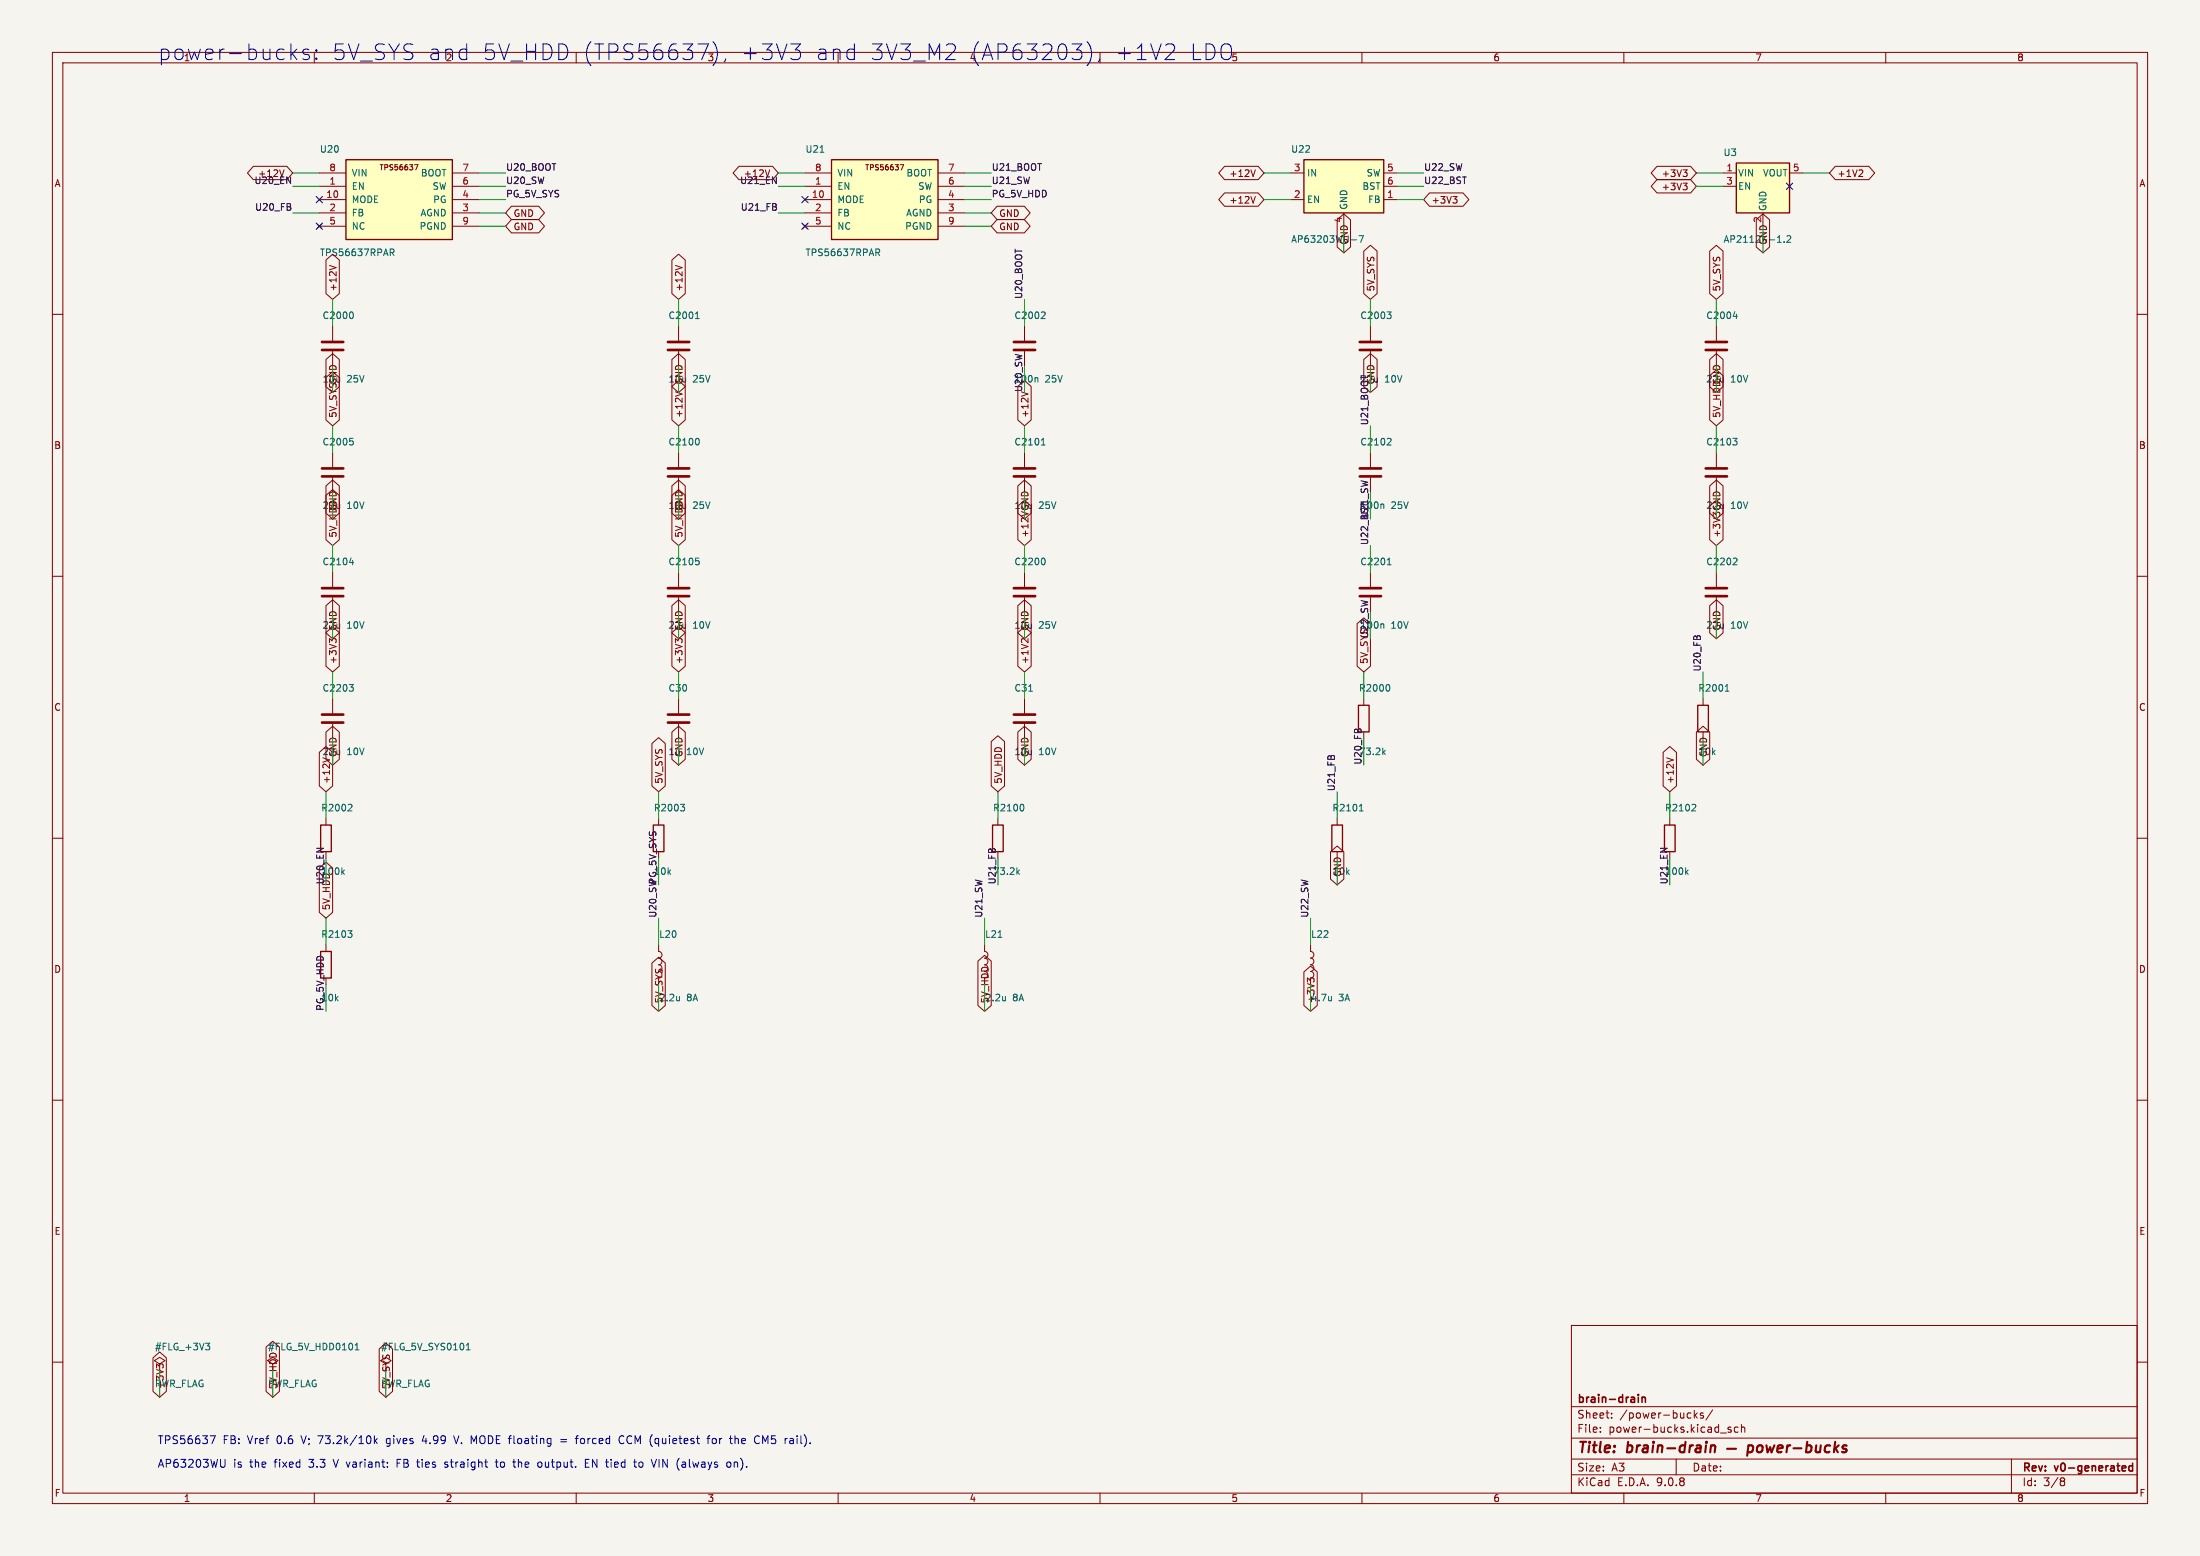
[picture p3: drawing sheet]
<svg xmlns="http://www.w3.org/2000/svg" width="420mm" height="297mm" viewBox="0 0 420 297" stroke-linecap="round" stroke-linejoin="round" font-family="sans-serif">
<path d="M0 0h420v297h-420z" fill="#f5f4ef" stroke="#f5f4ef" stroke-width=".19"/>
<g fill="none" stroke="#840000" stroke-width=".19">
<path d="M10 10h400v277h-400zM12 12h396v273h-396zM60 10v2M210 10v2M260 10v2M310 10v2M360 10v2M10 60h2M261.6 62.2v2.8M261.6 67.1v2.8M327.7 62.2v2.8M327.7 67.1v2.8"/>
<path d="M408 60h2M195.6 86.4v2.8M195.6 91.2v2.8M261.6 86.4v2.8M261.6 91.2v2.8M10 110h2M408 110h2M10 160h2M408 160h2M10 210h2M408 210h2M300 253h108v32h-108z"/>
<path d="M10 260h2M300 278.5h108M300 274.5h108M300 268.5h108M305.5 273.2v.2M305.5 272.5v.1M307.7 270.5v.2M307.7 269.8v.1M320 278.5v3M323.4 269.2v1.5M323.6 270.1l.4 .6M324 269.7l-.6 .6"/>
<path d="M325.2 269.8l-.4-.1-.2 .2 .1 .2 .5 .2v.3h-.6M326.9 269.1l-1.2 1.9M328.4 273.5h1.2M330.4 272.5l-.3-.1-.2 .2v.2l.5 .2v.3h-.5M331.8 272.5l-.4-.1-.3 .3 .1 .6h.6M332.4 272.5l.3-.1 .3 .1 .1 .9M332.4 271.9v1.5M384 278.5v6.5M408 260h2M60 285v2M110 285v2M160 285v2"/>
<path d="M210 285v2M260 285v2M300 281.5h108M310 285v2M360 285v2M393.6 282.7h.3M393.9 282.7l.2 .2 .1 .4-.2 .2-.4 .1M394.2 282.4l-.3 .3"/>
</g>
<path d="M312.8 266.2v.1M312.8 266.7v1M313.5 266.7v1M313.5 266.8l.2-.1 .3 .1 .1 .9M407.1 279.3v1.5M407.1 279.9l-.4-.1-.3 .3 .1 .6h.6" fill="none" stroke="#840000" stroke-width=".3"/>
<g fill="none" stroke="#840000" stroke-width=".4">
<path d="M326.6 276.1a.49 .49 0 0 1 .9 .1l-.2 1M326.6 275.9l-.1 1.3M329.7 276.5h1.7M333.8 276h.7l.2 .3-.1 .5a.66 .66 0 0 1-1 .3M333.8 275.9l-.3 2M335.6 276.1a.52 .52 0 0 1 .5-.2 .52 .52 0 0 1 .4 .4l-.1 .5a.55 .55 0 0 1-.5 .4 .55 .55 0 0 1-.5-.4zM337.2 275.9l.2 1.3 .5-.9 .3 .9 .5-1.3M339.3 276.5l1-.2v-.3h-.8l-.2 .9 .2 .3 .6-.1M341.2 275.9l-.2 1.3M341.8 275.9l-.4 .1-.2 .3M342.4 276.4h1.5M344.9 276h.8l.1 .3v.5a.66 .66 0 0 1-1 .3"/>
<path d="M345 275.2l-.2 2M346.7 275.9v1.2a.57 .57 0 0 0 .8-.1M347.6 275.9l-.2 1.3M349.4 276a.66 .66 0 0 0-1 .3l-.1 .5 .2 .3h.8M350.3 275.2l-.2 2M350.4 276.4l.5 .8M351 275.9l-.8 .7M352.5 276a.49 .49 0 0 0-.8 .3l.1 .1 .7 .2v.3l-.3 .3-.6-.1"/>
</g>
<path d="M259.6 65.3h4.1M259.6 66.8h4.1M325.6 65.3h4.1M325.6 66.8h4.1M193.5 89.4h4.1M193.5 90.9h4.1M259.6 89.4h4.1M259.6 90.9h4.1" fill="none" stroke="#840000" stroke-width=".51"/>
<path d="M264.8 59.5h.8l-.5 .5M331.5 60v.8M265.3 60l.3 .3v.3l-.3 .2M330.9 60.4h.8M198.8 84.9h.7M198.9 84l.3-.3v1.2M264 96.2l.2 .2v.7M265.3 83.7l.3 .2-.1 .3-.7 .7h.8" fill="none" stroke="#006464" stroke-width=".19"/>
<path d="M331.5 31.1h10.1v9.5h-10.1z" fill="#ffffc2"/>
<path d="M331.5 31.1h10.1v9.5h-10.1z" fill="none" stroke="#840000" stroke-width=".25"/>
<path d="M328.9 33h2.6M328.9 35.6h2.6M341.6 33h2.6M336.5 40.6v2.6" fill="none" stroke="#840000" stroke-width=".19"/>
<path d="M339.3 46.3h.7M340.6 46.1v.2M341.1 45.1l.5-.1 .3 .4-.8 .9h.8" fill="none" stroke="#006464" stroke-width=".19"/>
<path d="M248.9 30.5h15.3v10.1h-15.3z" fill="#ffffc2"/>
<path d="M248.9 30.5h15.3v10.1h-15.3zM259.3 134.6h2.1v5.1h-2.1zM324.1 134.6h2v5.1h-2zM61.2 157.5h2v5.1h-2zM124.7 157.5h2v5.1h-2zM189.5 157.5h2v5.1h-2zM254.3 157.5h2v5.1h-2zM317.8 157.5h2v5.1h-2zM61.2 181.6h2v5.1h-2z" fill="none" stroke="#840000" stroke-width=".25"/>
<g fill="none" stroke="#840000" stroke-width=".19">
<path d="M246.4 33h2.5M246.4 38.1h2.5M264.2 33h2.5M264.2 38.1h2.5M264.2 35.6h2.5M256.5 40.6v2.6M63.5 62.2v2.8M63.5 67.1v2.8M195.6 62.2v2.8M195.6 67.1v2.8M63.5 86.4v2.8M63.5 91.2v2.8"/>
<path d="M129.5 86.4v2.8M129.5 91.2v2.8M327.7 86.4v2.8M327.7 91.2v2.8M63.5 109.2v2.8M63.5 114v2.8M129.5 109.2v2.8M129.5 114v2.8M327.7 109.2v2.8M327.7 114v2.8M63.5 133.4v2.7M63.5 138.2v2.8"/>
<path d="M129.5 133.4v2.7M129.5 138.2v2.8M195.6 133.4v2.7M195.6 138.2v2.8M260.3 133.4v1.2M325.1 133.4v1.2M325.1 139.7v1.3M62.2 156.2v1.3M125.7 156.2v1.3M190.5 156.2v1.3M255.3 156.2v1.3M318.8 156.2v1.3"/>
<path d="M255.3 162.6v1.2M62.2 180.3v1.3M250.2 180.3v1.3a.63 .63 0 0 1 .6 .6 .63 .63 0 0 1-.6 .7 .64 .64 0 0 1 .6 .6 .64 .64 0 0 1-.6 .6 .64 .64 0 0 1 .6 .7 .64 .64 0 0 1-.6 .6 .64 .64 0 0 1 .6 .6 .64 .64 0 0 1-.6 .7M250.2 186.7v1.3M30.5 260.3l1-.6-1-.6-1 .6 1 .6v1.3M52.1 260.3l1-.6-1-.6-1 .6 1 .6v1.3M73.7 260.3l1-.6-1-.6-1.1 .6 1.1 .6v1.3"/>
</g>
<g fill="none" stroke="#006464" stroke-width=".19">
<path d="M67.1 59.5a.79 .79 0 0 1 0 1.3M199.3 59.5l.2 .3v.3l-.8 .7h.8M258 45.8h.9M259.4 45h.9l-.6 1.3M198 72.1l.1 .2v.6M66.8 83.7h.6M67.2 84.2l.2 .2v.3l-.2 .2M133.2 83.7a.79 .79 0 0 1 0 1.2M330.8 83.7h.8l-.4 .5M331.4 84.2l.2 .2v.3l-.2 .2M66.7 107.4h.8M67.3 107v.8"/>
<path d="M132.8 106.5h.6M133.2 107l.3 .3v.3l-.3 .2M331.4 106.5l.2 .3-.1 .3-.7 .7h.8M66.7 130.7h.7l-.4 .4M67.2 131.1l.2 .3v.3l-.2 .2M196.4 131.9h.7M265 130.7a.79 .79 0 0 1 0 1.2M329.4 131.9h.7M329.5 131l.2-.3v1.2M66.9 153.5l.3 .3-.1 .3-.7 .7h.8M129.9 153.5h.8l-.4 .5M130.4 154l.3 .2v.3l-.3 .3"/>
<path d="M195.2 153.5a.79 .79 0 0 1 0 1.3M259.5 154.8h.7M259.6 153.8l.3-.3v1.3M264.1 143.6l.4 .4M264.5 143.2l-.5 .5M323.5 153.5l.2 .3v.3l-.8 .7h.8M65.4 166.4l.3 .5M65.7 166.1l-.4 .4M66.4 177.6h.8l-.4 .5M66.9 178.1l.3 .3v.3l-.3 .2M194.3 166.4l.3 .5M194.6 166.1l-.5 .4"/>
<path d="M321.9 166.4l.4 .5M322.3 166.1l-.5 .4M254.2 190.2v.8M254.2 190.9l-.1 .1M39.3 256.4h.7l-.4 .5 .4 .1v.4l-.2 .3h-.4M67.8 257.7h.7M67.8 256.8l.4-.4v1.3M89 257.7h.7M89 256.8l.4-.4v1.3"/>
</g>
<g fill="none" stroke="#840000" stroke-width=".51">
<path d="M61.5 65.3h4M61.5 66.8h4M193.5 65.3h4.1M193.5 66.8h4.1M61.5 89.4h4M61.5 90.9h4M127.5 89.4h4.1M127.5 90.9h4.1M325.6 89.4h4.1M325.6 90.9h4.1M61.5 112.3h4M61.5 113.8h4"/>
<path d="M127.5 112.3h4.1M127.5 113.8h4.1M325.6 112.3h4.1M325.6 113.8h4.1M61.5 136.4h4M61.5 137.9h4M127.5 136.4h4.1M127.5 137.9h4.1M193.5 136.4h4.1M193.5 137.9h4.1"/>
</g>
<path d="M66 30.5h20.4v15.2h-20.4z" fill="#ffffc2"/>
<path d="M66 30.5h20.4v15.2h-20.4z" fill="none" stroke="#840000" stroke-width=".25"/>
<g fill="none" stroke="#840000" stroke-width=".19">
<path d="M61 33h5M61 35.6h5M61 38.1h5M79.1 31.4h.7l-.4 1M86.4 33h5M86.4 35.6h5M86.4 38.1h5M60.6 42.8l.7 .8M61 40.6h5M61 43.2h5M61.3 42.8l-.7 .8M86.4 40.6h5"/>
<path d="M86.4 43.2h5M129.5 62.2v2.8M129.5 67.1v2.8M195.6 109.2v2.8M195.6 114v2.8M188 180.3v1.3a.64 .64 0 0 1 .6 .6 .64 .64 0 0 1-.6 .7 .64 .64 0 0 1 .6 .6 .64 .64 0 0 1-.6 .7"/>
</g>
<path d="M74.5 47.5h.5l.2 .3-.1 .3-.6 .1M74.8 48.2l.4 .6M132.9 59.8l.2-.3v1.3M132.8 60.8h.7M199.2 106.5a.79 .79 0 0 1 0 1.3M190.6 178.9h.7M191.9 190.2v.8M191.9 190.9v.1" fill="none" stroke="#006464" stroke-width=".19"/>
<path d="M127.5 65.3h4.1M127.5 66.8h4.1M193.5 112.3h4.1M193.5 113.8h4.1" fill="none" stroke="#840000" stroke-width=".51"/>
<path d="M158.7 30.5h20.4v15.2h-20.4z" fill="#ffffc2"/>
<path d="M158.7 30.5h20.4v15.2h-20.4z" fill="none" stroke="#840000" stroke-width=".25"/>
<g fill="none" stroke="#840000" stroke-width=".19">
<path d="M48.4 31.7h6.4l1.1 1.3-1.1 1.3h-6.4l-1.2-1.3zM54.2 32.4l-.4 1.3M97.6 39.4h5.2l1.1 1.2-1.1 1.3h-5.2l-1.1-1.3zM141.1 31.7h6.4l1.1 1.3-1.1 1.3h-6.4l-1.1-1.3zM146.9 32.4l-.4 1.3M153.7 33h5M153.7 35.6h5M153.7 38.1h5M171.8 31.4h.7l-.4 1M179.1 33h5M179.1 35.6h5M179.1 38.1h5"/>
<path d="M190.3 39.4h5.2l1.2 1.2-1.2 1.3h-5.2l-1.1-1.3zM233.8 31.7h6.4l1.1 1.3-1.1 1.3h-6.4l-1.1-1.3zM233.8 36.8h6.4l1.1 1.3-1.1 1.3h-6.4l-1.1-1.3zM239.6 32.4l-.4 1.3M239.6 37.5l-.4 1.3M272.9 36.8h6.4l1.1 1.3-1.1 1.3h-6.4l-1.1-1.3zM277.4 37.5h.7l-.4 .5M277.9 38l.2 .2v.3l-.2 .3M316.3 34.3h6.4l1.1 1.3-1.1 1.2h-6.4l-1.1-1.2zM316.3 31.7h6.4l1.1 1.3-1.1 1.3h-6.4l-1.1-1.3zM321.3 35h.8l-.4 .4M321.3 32.4h.8l-.4 .5"/>
<path d="M321.8 35.4l.3 .3v.3l-.3 .2M321.8 32.9l.3 .2v.3l-.3 .3M350.4 31.7h6.4l1.1 1.3-1.1 1.3h-6.4l-1.2-1.3zM355.4 32.4l.2 .3v.3l-.8 .7h.8M62.2 49.6l1.3-1.1 1.3 1.1v6.4l-1.3 1.2-1.3-1.2zM62.9 50.7l1.3 .4M97.6 41.9h5.2l1.1 1.3-1.1 1.3h-5.2l-1.1-1.3zM128.3 49.6l1.2-1.1 1.3 1.1v6.4l-1.3 1.2-1.2-1.2zM128.9 50.7l1.3 .4M153.3 42.8l.8 .8M153.7 40.6h5M153.7 43.2h5"/>
<path d="M154.1 42.8l-.8 .8M179.1 40.6h5M179.1 43.2h5M190.3 41.9h5.2l1.2 1.3-1.2 1.3h-5.2l-1.1-1.3zM255.3 41.9l1.2-1.1 1.3 1.1v5.2l-1.3 1.2-1.2-1.2zM260.3 47.9l1.3-1.1 1.3 1.1v8.1l-1.3 1.2-1.3-1.2zM326.4 47.9l1.3-1.1 1.2 1.1v8.1l-1.2 1.2-1.3-1.2zM335.3 41.9l1.2-1.1 1.3 1.1v5.2l-1.3 1.2-1.2-1.2zM62.2 72.1l1.3-1.1 1.3 1.1v8.1l-1.3 1.1-1.3-1.1zM62.2 68.6l1.3-1.1 1.3 1.1v5.2l-1.3 1.1-1.3-1.1zM128.3 73.8l1.2-1.2 1.3 1.2v6.4l-1.3 1.1-1.2-1.1zM128.3 68.6l1.2-1.1 1.3 1.1v5.2l-1.3 1.1-1.2-1.1z"/>
<path d="M128.9 74.8l1.3 .4M194.3 73.8l1.3-1.2 1.3 1.2v6.4l-1.3 1.1-1.3-1.1zM195 74.8l1.3 .4M260.3 68.6l1.3-1.1 1.3 1.1v5.2l-1.3 1.1-1.3-1.1zM326.4 71.7l1.3-1.1 1.2 1.1v8.5l-1.2 1.1-1.3-1.1zM326.4 68.6l1.3-1.1 1.2 1.1v5.2l-1.2 1.1-1.3-1.1zM62.2 94.6l1.3-1.2 1.3 1.2v8.4l-1.3 1.1-1.3-1.1zM62.2 92.7l1.3-1.1 1.3 1.1v5.2l-1.3 1.2-1.3-1.2zM128.3 94.6l1.2-1.2 1.3 1.2v8.4l-1.3 1.1-1.2-1.1zM128.3 92.7l1.2-1.1 1.3 1.1v5.2l-1.3 1.2-1.2-1.2zM194.3 92.7l1.3-1.1 1.3 1.1v5.2l-1.3 1.2-1.3-1.2zM194.3 96.6l1.3-1.1 1.3 1.1v6.4l-1.3 1.1-1.3-1.1z"/>
<path d="M326.4 92.7l1.3-1.1 1.2 1.1v5.2l-1.2 1.2-1.3-1.2zM326.4 96.6l1.3-1.1 1.2 1.1v6.4l-1.2 1.1-1.3-1.1zM62.2 115.6l1.3-1.1 1.3 1.1v5.2l-1.3 1.1-1.3-1.1zM128.3 115.6l1.2-1.1 1.3 1.1v5.2l-1.3 1.1-1.2-1.1zM194.3 115.6l1.3-1.1 1.3 1.1v5.2l-1.3 1.1-1.3-1.1zM259.1 119.1l1.2-1.2 1.3 1.2v8.1l-1.3 1.1-1.2-1.1zM261.6 109.2v2.8M261.6 114v2.8M326.4 115.6l1.3-1.1 1.2 1.1v5.2l-1.2 1.1-1.3-1.1zM62.2 120.7l1.3-1.1 1.3 1.1v6.5l-1.3 1.1-1.3-1.1zM62.2 139.7l1.3-1.1 1.3 1.1v5.2l-1.3 1.2-1.3-1.2zM63.4 122.3l-.5-.4v.8"/>
<path d="M63.5 122l-.1 .1M63.5 122l.4-.1 .3 .2M128.3 120.7l1.2-1.1 1.3 1.1v6.5l-1.3 1.1-1.2-1.1zM128.3 139.7l1.2-1.1 1.3 1.1v5.2l-1.3 1.2-1.2-1.2zM129.4 122.3l-.5-.4v.8M129.5 122l.5-.1 .2 .2M129.5 122l-.1 .1M194.3 139.7l1.3-1.1 1.3 1.1v5.2l-1.3 1.2-1.3-1.2zM194.3 120.7l1.3-1.1 1.3 1.1v6.5l-1.3 1.1-1.3-1.1zM196.3 121.9v.8l-.8-.7-.3-.1-.2 .2M323.8 139.7l1.3-1.1 1.3 1.1v5.2l-1.3 1.2-1.3-1.2zM61 143.6l1.2-1.1 1.3 1.1v6.4l-1.3 1.1-1.2-1.1z"/>
<path d="M61.6 144.6l1.3 .5M124.5 141.9l1.2-1.1 1.3 1.1v8.1l-1.3 1.1-1.2-1.1zM189.2 141.5l1.3-1.1 1.3 1.1v8.5l-1.3 1.1-1.3-1.1zM317.5 143.6l1.3-1.1 1.2 1.1v6.4l-1.2 1.1-1.3-1.1zM318.2 144.6l1.2 .5M61 165.7l1.2-1.1 1.3 1.1v8.4l-1.3 1.2-1.2-1.2zM254 162.6l1.3-1.1 1.2 1.1v5.2l-1.2 1.1-1.3-1.1zM124.5 183.8l1.2-1.1 1.3 1.1v8.1l-1.3 1.1-1.2-1.1zM125.7 180.3v1.3a.64 .64 0 0 1 .7 .6 .64 .64 0 0 1-.7 .7 .64 .64 0 0 1 .7 .6 .64 .64 0 0 1-.7 .7M125.7 184.2a.64 .64 0 0 1 .7 .6 .64 .64 0 0 1-.7 .6M186.7 183.5l1.3-1.2 1.2 1.2v8.4l-1.2 1.1-1.3-1.1zM248.9 185.5l1.3-1.1 1.3 1.1v6.4l-1.3 1.1-1.3-1.1z"/>
<path d="M250.1 187.1l-.5-.4v.8M250.1 186.9l.2-.2h.3l.3 .2M29.2 259.2l1.3-1.1 1.3 1.1v6.4l-1.3 1.1-1.3-1.1zM50.8 257.1l1.3-1.1 1.2 1.1v8.5l-1.2 1.1-1.3-1.1zM72.4 257.5l1.3-1.1 1.2 1.1v8.1l-1.2 1.1-1.3-1.1zM30.4 260.8l-.5-.5v.8M30.4 260.6l.2-.3h.3l.3 .3"/>
</g>
<path d="M156.6 29.1h.7M167.2 47.5h.5l.2 .3-.1 .3-.6 .1M167.5 48.2l.4 .6M264 119.1l.2 .2v.6M264.8 107.8h.8M265 106.8l.2-.3v1.3M129.7 190.2v.8M129.7 190.9v.1" fill="none" stroke="#006464" stroke-width=".19"/>
<path d="M259.6 112.3h4.1M259.6 113.8h4.1" fill="none" stroke="#840000" stroke-width=".51"/>
<g fill="none" stroke="#009600" stroke-width=".19">
<path d="M55.9 35.6h5.1M55.9 33h5.1M91.4 35.6h5.1M91.4 38.1h5.1M91.4 33h5.1M148.6 35.6h5.1M148.6 33h5.1M184.1 35.6h5.1M184.1 38.1h5.1M184.1 33h5.1M241.3 38.1h5.1M241.3 33h5.1"/>
<path d="M266.7 35.6h5.1M266.7 38.1h5.1M266.7 33h5.1M323.8 35.6h5.1M323.8 33h5.1M344.2 33h5M55.9 40.6h5.1M63.5 57.2v5M91.4 40.6h5.1M91.4 43.2h5.1M129.5 57.2v5M148.6 40.6h5.1"/>
<path d="M184.1 40.6h5.1M184.1 43.2h5.1M195.6 57.2v5M256.5 43.2v5.1M261.6 57.2v5M327.7 57.2v5M336.5 43.2v5.1M63.5 69.9v5M129.5 69.9v5M195.6 69.9v5M261.6 69.9v5M327.7 69.9v5"/>
<path d="M63.5 81.3v5.1M63.5 94v5.1M129.5 81.3v5.1M129.5 94v5.1M195.6 81.3v5.1M195.6 94v5.1M261.6 81.3v5.1M261.6 94v5.1M327.7 81.3v5.1M327.7 94v5.1M63.5 104.1v5.1M63.5 116.8v5.1"/>
<path d="M129.5 104.1v5.1M129.5 116.8v5.1M195.6 104.1v5.1M195.6 116.8v5.1M261.6 104.1v5.1M261.6 116.8v5.1M327.7 104.1v5.1M327.7 116.8v5.1M63.5 128.3v5.1M129.5 128.3v5.1M195.6 128.3v5.1M260.3 128.3v5.1"/>
<path d="M325.1 128.3v5.1M62.2 151.1v5.1M63.5 141v5.1M125.7 151.1v5.1M129.5 141v5.1M190.5 151.1v5.1M195.6 141v5.1M255.3 151.1v5.1M260.3 141v5.1M318.8 151.1v5.1M325.1 141v5.1M62.2 163.8v5.1"/>
<path d="M62.2 175.3v5M125.7 163.8v5.1M125.7 175.3v5M188 175.3v5M190.5 163.8v5.1M250.2 175.3v5M255.3 163.8v5.1M318.8 163.8v5.1M62.2 188v5M125.7 188v5M188 188v5M250.2 188v5"/>
<path d="M30.5 261.6v5.1M52.1 261.6v5.1M73.7 261.6v5.1"/>
</g>
<path d="M60.4 37.5l1.2 1.2M61.6 37.5l-1.2 1.2M153.1 37.5l1.2 1.2M154.3 37.5l-1.2 1.2M341 35l1.2 1.2M342.2 35l-1.2 1.2M60.4 42.6l1.2 1.2M61.6 42.6l-1.2 1.2M153.1 42.6l1.2 1.2M154.3 42.6l-1.2 1.2" fill="none" stroke="#000084" stroke-width=".19"/>
<g fill="none" stroke="#0000c2" stroke-width=".19">
<path d="M55.8 10.2l.9 1.2M56.7 9.4l-1.2 1.1M59 9.5l-.8-.1-.2 .1-.2 .3 .2 .4 1 .3 .1 .3-.1 .4-.3 .2-.9-.2M60.4 11.1l.1 .1-.1 .2M60.4 11.1l-.2 .1 .2 .2M60.4 9.5v.3M60.4 11.1v.3M60.4 9.5l.1 .2-.1 .1M60.4 9.5l-.2 .2 .2 .1M136.1 7.9a3.5 3.5 0 0 1 .4 4M138.5 11.2l-.3 .6M151 8.4h1.8l-1 1.1a.81 .81 0 0 1 1 .6v.7l-.3 .4-.3 .2h-.8"/>
<path d="M162.8 9.4l.3 .1M163.1 8.4v3M163.1 11.2l-.3 .2M181.8 8.4a.81 .81 0 0 1 .4 1.3l-1.7 1.7h1.9M204.7 8.4h1.8l-1 1.1M206 9.5l.2 .2 .3 .4v.7l-.3 .4-.2 .2M207.5 7.9a3.4 3.4 0 0 1 0 4.6M210 11.2l-.3 .6M222.5 8.7l.5-.3h.7a.81 .81 0 0 1 .4 1.3l-1.7 1.7h1.8M40.1 274.1h1l-.6 1.5M43 278.6v1.2l-.2 .2-.4 .1M71.5 274.1v1.5"/>
<path d="M71.6 275l.4 .6M72 274.6l-.5 .5M75.8 279.3h.5M76.5 278.6h-.7v1.5M81 274l-.4 1.1h.9M84.9 280l.4 .1M85.3 279.1h-.3l-.1 .2 .1 .2 .3 .1M86.6 274.1l.5 1.5M94.5 279.1h.6M94.7 278.6v1.2l.4 .3M97.9 279.1h.6M98.2 280l.3 .1"/>
<path d="M102.8 279.1h.4l.3 .2-.2 .7h-.5M107 274.8h1.2M107 275.2h1.2M109.8 274.6h.6M110.4 274.1l-.4 .2M111.7 279.3h.5M112.5 278.6h-.8v1.5h.8M119.1 274.2a.6 .6 0 0 0-.7 0 .6 .6 0 0 0-.2 .7 .56 .56 0 0 0 .3 .6 .56 .56 0 0 0 .6-.1M122.5 279.1h-.4l-.1 .2v.6l.5 .2M125.8 278.6v1.5M135 274.6h.5M135.5 274.1l-.3 .2v1.3"/>
<path d="M136.5 274.6h-.4l-.1 .2v.6l.5 .2M139 279.1h.4l.1 .2v.6l-.5 .2M140.2 279.1v1M140.3 274.1v1.5M140.6 279.1l-.4 .1M140.9 274.6h-.4l-.2 .1M146.1 275.1l-.5-1v1.5M151.2 274.6l.3 .2v.8M151.5 275.5l-.2 .1M151.5 274.9l-.2 .1"/>
</g>
<g font-size="4.2" fill="#0000c2">
<text x="30" y="11.7">power-bucks:</text>
<text x="63.1" y="11.7">5V_SYS and</text>
<text x="91.6" y="11.7">5V_HDD (TPS56637),</text>
<text x="140.6" y="11.7">+3V3</text>
<text x="154.7" y="11.7">and</text>
<text x="165" y="11.7">3V3_M2</text>
<text x="184" y="11.7">(AP63203),</text>
<text x="211.4" y="11.7">+1V2</text>
<text x="225.6" y="11.7">LDO</text>
</g>
<g font-size="2.8" fill="#840000">
<text x="301" y="277.9">Title:</text>
<text x="310.6" y="277.9">brain-drain</text>
</g>
<g font-size="2.1" fill="#840000">
<text x="301" y="268.2">brain-drain</text>
<text x="301" y="273.7">File:</text>
<text x="301" y="271">Sheet:</text>
<text x="307.1" y="273.7">power-bucks.kicad_sch</text>
<text x="309.2" y="271">/power-bucks/</text>
<text x="301" y="281.1">Size:</text>
<text x="307.6" y="281.1">A3</text>
<text x="323" y="281.1">Date:</text>
<text x="386" y="281.3">Rev:</text>
<text x="392.4" y="281.3">v0-generated</text>
<text x="301" y="283.9">KiCad</text>
<text x="308.7" y="283.9">E.D.A.</text>
<text x="316.3" y="283.9">9.0.8</text>
<text x="386" y="283.9">Id:</text>
<text x="390.1" y="283.9">3/8</text>
</g>
<g font-size="2.1" fill="#0000c2">
<text x="30" y="275.7">TPS56637</text>
<text x="42.5" y="275.7">FB:</text>
<text x="47.3" y="275.7">Vref</text>
<text x="53" y="275.7">0.6</text>
<text x="57.8" y="275.7">V; 73.2k/10k</text>
<text x="74.3" y="275.7">gives</text>
<text x="81.3" y="275.7">4.99</text>
<text x="87.6" y="275.7">V. MODE floating</text>
<text x="108.3" y="275.7">=</text>
<text x="111.5" y="275.7">forced</text>
<text x="119.8" y="275.7">CCM (quietest</text>
<text x="137.1" y="275.7">for</text>
<text x="141.5" y="275.7">the</text>
<text x="146.3" y="275.7">CM5</text>
<text x="152.3" y="275.7">rail).</text>
<text x="30" y="280.2">AP63203WU</text>
<text x="44.5" y="280.2">is</text>
<text x="47.7" y="280.2">the</text>
<text x="52.5" y="280.2">fixed</text>
<text x="59.3" y="280.2">3.3</text>
<text x="64.1" y="280.2">V variant:</text>
<text x="76.5" y="280.2">FB ties</text>
<text x="85.9" y="280.2">straight</text>
<text x="95.9" y="280.2">to</text>
<text x="99.4" y="280.2">the</text>
<text x="104.2" y="280.2">output.</text>
<text x="113.3" y="280.2">EN tied</text>
<text x="123.1" y="280.2">to</text>
<text x="126.6" y="280.2">VIN (always</text>
<text x="141.2" y="280.2">on).</text>
</g>
<g font-size="1.8" fill="#0000c2">
<text x="35" y="11.9">1</text>
<text x="135" y="11.9">3</text>
<text x="185" y="11.9">4</text>
<text x="235" y="11.9">5</text>
</g>
<g font-size="1.8" fill="#840000">
<text x="85" y="11.9">2</text>
<text x="285" y="11.9">6</text>
<text x="335" y="11.9">7</text>
<text x="385" y="11.9">8</text>
<text x="10.3" y="35.9">A</text>
<text x="234.6" y="34">+12V</text>
<text x="317.1" y="34">+3V3</text>
<text x="350.7" y="34">+1V2</text>
<text x="408.3" y="35.9">A</text>
<text x="97.9" y="41.6">GND</text>
<text x="190.7" y="41.6">GND</text>
<text x="234.6" y="39.1">+12V</text>
<text x="273.2" y="39.1">+3V3</text>
<text x="317.1" y="36.5">+3V3</text>
<text x="97.9" y="44.1">GND</text>
<text x="190.7" y="44.1">GND</text>
<text x="256.3" y="42.6" transform="rotate(-90 256.3 42.6)">4</text>
<text x="257.5" y="46.8" transform="rotate(-90 257.5 46.8)">GND</text>
<text x="336.3" y="42.6" transform="rotate(-90 336.3 42.6)">2</text>
<text x="337.5" y="46.8" transform="rotate(-90 337.5 46.8)">GND</text>
<text x="64.5" y="55.7" transform="rotate(-90 64.5 55.7)">+12V</text>
<text x="130.5" y="55.7" transform="rotate(-90 130.5 55.7)">+12V</text>
<text x="262.6" y="55.7" transform="rotate(-90 262.6 55.7)">5V_SYS</text>
<text x="328.6" y="55.7" transform="rotate(-90 328.6 55.7)">5V_SYS</text>
<text x="61.5" y="73.2">10u</text>
<text x="127.5" y="73.2">10u</text>
<text x="130.5" y="73.5" transform="rotate(-90 130.5 73.5)">GND</text>
<text x="262.6" y="73.5" transform="rotate(-90 262.6 73.5)">GND</text>
<text x="325.6" y="73.2">22u</text>
<text x="64.5" y="79.9" transform="rotate(-90 64.5 79.9)">5V_SYSGND</text>
<text x="130.5" y="79.9" transform="rotate(-90 130.5 79.9)">+12V</text>
<text x="196.5" y="79.9" transform="rotate(-90 196.5 79.9)">+12V</text>
<text x="328.6" y="79.9" transform="rotate(-90 328.6 79.9)">5V_HDDGND</text>
<text x="10.3" y="85.9">B</text>
<text x="408.2" y="85.9">B</text>
<text x="61.5" y="97.3">22u</text>
<text x="64.5" y="97.6" transform="rotate(-90 64.5 97.6)">GND</text>
<text x="127.5" y="97.3">10u</text>
<text x="130.5" y="97.6" transform="rotate(-90 130.5 97.6)">GND</text>
<text x="193.6" y="97.3">10u</text>
<text x="325.6" y="97.3">22u</text>
<text x="64.5" y="102.7" transform="rotate(-90 64.5 102.7)">5V_HDD</text>
<text x="130.5" y="102.7" transform="rotate(-90 130.5 102.7)">5V_HDD</text>
<text x="196.5" y="102.7" transform="rotate(-90 196.5 102.7)">+12V GND</text>
<text x="328.6" y="102.7" transform="rotate(-90 328.6 102.7)">+3V3 GND</text>
<text x="61.5" y="120.2">22u</text>
<text x="64.5" y="120.5" transform="rotate(-90 64.5 120.5)">GND</text>
<text x="127.5" y="120.2">22u</text>
<text x="130.5" y="120.5" transform="rotate(-90 130.5 120.5)">GND</text>
<text x="193.6" y="120.2">10u</text>
<text x="196.5" y="120.5" transform="rotate(-90 196.5 120.5)">GND</text>
<text x="325.6" y="120.2">22u</text>
<text x="328.6" y="120.5" transform="rotate(-90 328.6 120.5)">GND</text>
<text x="64.5" y="126.8" transform="rotate(-90 64.5 126.8)">+3V3</text>
<text x="130.5" y="126.8" transform="rotate(-90 130.5 126.8)">+3V3</text>
<text x="196.5" y="126.8" transform="rotate(-90 196.5 126.8)">+1V2</text>
<text x="10.3" y="135.9">C</text>
<text x="408.2" y="135.9">C</text>
<text x="61.5" y="144.3">22u</text>
<text x="63.2" y="149.7" transform="rotate(-90 63.2 149.7)">+12V</text>
<text x="64.5" y="144.6" transform="rotate(-90 64.5 144.6)">GND</text>
<text x="126.7" y="149.7" transform="rotate(-90 126.7 149.7)">5V_SYS</text>
<text x="127.5" y="144.3">1u</text>
<text x="130.5" y="144.6" transform="rotate(-90 130.5 144.6)">GND</text>
<text x="191.5" y="149.7" transform="rotate(-90 191.5 149.7)">5V_HDD</text>
<text x="193.6" y="144.3">10u</text>
<text x="196.5" y="144.6" transform="rotate(-90 196.5 144.6)">GND</text>
<text x="319.7" y="149.7" transform="rotate(-90 319.7 149.7)">+12V</text>
<text x="324.1" y="144.3">10k</text>
<text x="326.1" y="144.6" transform="rotate(-90 326.1 144.6)">GND</text>
<text x="254.3" y="167.2">10k</text>
<text x="256.2" y="167.5" transform="rotate(-90 256.2 167.5)">GND</text>
<text x="63.2" y="173.8" transform="rotate(-90 63.2 173.8)">5V_HDD</text>
<text x="10.3" y="185.9">D</text>
<text x="408.2" y="185.9">D</text>
<text x="125.7" y="191.3">2.2u</text>
<text x="126.7" y="191.6" transform="rotate(-90 126.7 191.6)">5V_SYS</text>
<text x="188" y="191.3">2.2u</text>
<text x="188.9" y="191.6" transform="rotate(-90 188.9 191.6)">5V_HDD</text>
<text x="250.2" y="191.3">4.7u</text>
<text x="251.1" y="191.6" transform="rotate(-90 251.1 191.6)">+3V3</text>
<text x="10.3" y="235.9">E</text>
<text x="408.3" y="235.9">E</text>
<text x="31.4" y="265.3" transform="rotate(-90 31.4 265.3)">+3V3</text>
<text x="53" y="265.3" transform="rotate(-90 53 265.3)">5V_HDD</text>
<text x="74.6" y="265.3" transform="rotate(-90 74.6 265.3)">5V_SYS</text>
<text x="10.3" y="285.9">F</text>
<text x="35" y="286.9">1</text>
<text x="85" y="286.9">2</text>
<text x="135" y="286.9">3</text>
<text x="185" y="286.9">4</text>
<text x="235" y="286.9">5</text>
<text x="285" y="286.9">6</text>
<text x="335" y="286.9">7</text>
<text x="385" y="286.9">8</text>
<text x="408.3" y="285.9">F</text>
</g>
<g font-size="1.8" fill="#006464">
<text x="61" y="29.3">U20</text>
<text x="153.7" y="29.3">U21</text>
<text x="246.4" y="29.3">U22</text>
<text x="328.9" y="30">U3</text>
<text x="67.1" y="33.9">VIN</text>
<text x="80.2" y="33.9">BOOT</text>
<text x="159.8" y="33.9">VIN</text>
<text x="173" y="33.9">BOOT</text>
<text x="249.4" y="33.9">IN</text>
<text x="260.8" y="33.9">SW</text>
<text x="331.7" y="33.9">VIN</text>
<text x="336.5" y="33.9">VOUT</text>
<text x="67.1" y="36.4">EN</text>
<text x="67.1" y="39">MODE</text>
<text x="67.1" y="41.5">FB</text>
<text x="80.2" y="41.5">AGND</text>
<text x="82.5" y="36.4">SW</text>
<text x="82.6" y="39">PG</text>
<text x="159.8" y="36.4">EN</text>
<text x="159.8" y="39">MODE</text>
<text x="159.8" y="41.5">FB</text>
<text x="172.9" y="41.5">AGND</text>
<text x="175.2" y="36.4">SW</text>
<text x="175.3" y="39">PG</text>
<text x="249.4" y="39">EN</text>
<text x="257.4" y="40.1" transform="rotate(-90 257.4 40.1)">GND</text>
<text x="260" y="36.4">BST</text>
<text x="261.1" y="39">FB</text>
<text x="331.7" y="36.4">EN</text>
<text x="337.4" y="40.4" transform="rotate(-90 337.4 40.4)">GND</text>
<text x="67.1" y="44">NC</text>
<text x="80" y="44">PGND</text>
<text x="159.8" y="44">NC</text>
<text x="172.7" y="44">PGND</text>
<text x="246.4" y="46.5">AP63203WU-7</text>
<text x="328.9" y="46.5">AP2112K-1.2</text>
<text x="61" y="49.1">TPS56637RPAR</text>
<text x="153.7" y="49.1">TPS56637RPAR</text>
<text x="61.5" y="61.1">C2000</text>
<text x="127.5" y="61.1">C2001</text>
<text x="193.6" y="61.1">C2002</text>
<text x="259.6" y="61.1">C2003</text>
<text x="325.6" y="61.1">C2004</text>
<text x="66.2" y="73.2">25V</text>
<text x="132.3" y="73.2">25V</text>
<text x="199.5" y="73.2">25V</text>
<text x="264.3" y="73.2">10V</text>
<text x="330.4" y="73.2">10V</text>
<text x="61.5" y="85.2">C2005</text>
<text x="127.5" y="85.2">C2100</text>
<text x="193.6" y="85.2">C2101</text>
<text x="259.6" y="85.2">C2102</text>
<text x="325.6" y="85.2">C2103</text>
<text x="66.2" y="97.3">10V</text>
<text x="132.3" y="97.3">25V</text>
<text x="198.3" y="97.3">25V</text>
<text x="265.5" y="97.3">25V</text>
<text x="330.4" y="97.3">10V</text>
<text x="61.5" y="108.1">C2104</text>
<text x="127.5" y="108.1">C2105</text>
<text x="193.6" y="108.1">C2200</text>
<text x="259.6" y="108.1">C2201</text>
<text x="325.6" y="108.1">C2202</text>
<text x="66.2" y="120.2">10V</text>
<text x="132.3" y="120.2">10V</text>
<text x="198.3" y="120.2">25V</text>
<text x="265.5" y="120.2">10V</text>
<text x="330.4" y="120.2">10V</text>
<text x="61.5" y="132.2">C2203</text>
<text x="127.5" y="132.2">C30</text>
<text x="193.6" y="132.2">C31</text>
<text x="259.3" y="132.2">R2000</text>
<text x="324.1" y="132.2">R2001</text>
<text x="66.2" y="144.3">10V</text>
<text x="131" y="144.3">10V</text>
<text x="198.3" y="144.3">10V</text>
<text x="61.2" y="155.1">R2002</text>
<text x="124.7" y="155.1">R2003</text>
<text x="189.5" y="155.1">R2100</text>
<text x="254.3" y="155.1">R2101</text>
<text x="317.8" y="155.1">R2102</text>
<text x="61.2" y="179.2">R2103</text>
<text x="125.7" y="179.2">L20</text>
<text x="188" y="179.2">L21</text>
<text x="250.2" y="179.2">L22</text>
<text x="131.1" y="191.3">8A</text>
<text x="193.3" y="191.3">8A</text>
<text x="255.5" y="191.3">3A</text>
<text x="29.5" y="257.9">#FLG_+3V3</text>
<text x="51.1" y="257.9">#FLG_5V_HDD0101</text>
<text x="72.7" y="257.9">#FLG_5V_SYS0101</text>
<text x="29.5" y="265">PWR_FLAG</text>
<text x="51.1" y="265">PWR_FLAG</text>
<text x="72.7" y="265">PWR_FLAG</text>
</g>
<g font-size="1.8" fill="#0f0f0f">
<text x="48.5" y="35.2">U20_EN</text>
<text x="49.2" y="34">+12V</text>
<text x="96.5" y="35.2">U20_SW</text>
<text x="96.5" y="32.7">U20_BOOT</text>
<text x="141.2" y="35.2">U21_EN</text>
<text x="141.9" y="34">+12V</text>
<text x="189.2" y="35.2">U21_SW</text>
<text x="189.2" y="32.7">U21_BOOT</text>
<text x="271.8" y="35.2">U22_BST</text>
<text x="271.8" y="32.7">U22_SW</text>
<text x="48.6" y="40.3">U20_FB</text>
<text x="96.5" y="37.8">PG_5V_SYS</text>
<text x="141.3" y="40.3">U21_FB</text>
<text x="189.2" y="37.8">PG_5V_HDD</text>
<text x="195.2" y="57.2" transform="rotate(-90 195.2 57.2)">U20_BOOT</text>
<text x="193.6" y="73.2">100n</text>
<text x="195.2" y="74.9" transform="rotate(-90 195.2 74.9)">U20_SW</text>
<text x="259.6" y="73.2">22u</text>
<text x="261.3" y="81.3" transform="rotate(-90 261.3 81.3)">U21_BOOT</text>
<text x="259.6" y="97.3">100n</text>
<text x="261.3" y="99.1" transform="rotate(-90 261.3 99.1)">U21_SW</text>
<text x="261.3" y="104.1" transform="rotate(-90 261.3 104.1)">U22_BST</text>
<text x="259.6" y="120.2">100n</text>
<text x="261.3" y="121.9" transform="rotate(-90 261.3 121.9)">U22_SW</text>
<text x="261.3" y="126.8" transform="rotate(-90 261.3 126.8)">5V_SYS</text>
<text x="324.8" y="128.3" transform="rotate(-90 324.8 128.3)">U20_FB</text>
<text x="259.3" y="144.3">73.2k</text>
<text x="260" y="146" transform="rotate(-90 260 146)">U20_FB</text>
<text x="254.9" y="151.1" transform="rotate(-90 254.9 151.1)">U21_FB</text>
<text x="61.2" y="167.2">100k</text>
<text x="124.7" y="167.2">10k</text>
<text x="189.5" y="167.2">73.2k</text>
<text x="317.8" y="167.2">100k</text>
<text x="61.9" y="168.9" transform="rotate(-90 61.9 168.9)">U20_EN</text>
<text x="190.2" y="168.9" transform="rotate(-90 190.2 168.9)">U21_FB</text>
<text x="318.4" y="168.9" transform="rotate(-90 318.4 168.9)">U21_EN</text>
<text x="125.4" y="175.3" transform="rotate(-90 125.4 175.3)">U20_SWPG_5V_SYS</text>
<text x="187.6" y="175.3" transform="rotate(-90 187.6 175.3)">U21_SW</text>
<text x="249.8" y="175.3" transform="rotate(-90 249.8 175.3)">U22_SW</text>
<text x="61.2" y="191.3">10k</text>
<text x="61.9" y="193" transform="rotate(-90 61.9 193)">PG_5V_HDD</text>
</g>
<g font-size="1.8" fill="#a90000">
<text x="62.8" y="32.8">8</text>
<text x="62.8" y="35.3">1</text>
<text x="88.2" y="32.8">7</text>
<text x="88.2" y="35.3">6</text>
<text x="155.5" y="32.8">8</text>
<text x="155.5" y="35.3">1</text>
<text x="180.9" y="32.8">7</text>
<text x="180.9" y="35.3">6</text>
<text x="246.9" y="32.8">3</text>
<text x="264.7" y="32.8">5</text>
<text x="264.7" y="35.3">6</text>
<text x="329.5" y="32.8">1</text>
<text x="329.5" y="35.3">3</text>
<text x="342.2" y="32.8">5</text>
<text x="62.2" y="37.8">10</text>
<text x="62.8" y="40.4">2</text>
<text x="88.2" y="37.8">4</text>
<text x="88.2" y="40.4">3</text>
<text x="154.9" y="37.8">10</text>
<text x="155.5" y="40.4">2</text>
<text x="180.9" y="37.8">4</text>
<text x="180.9" y="40.4">3</text>
<text x="246.9" y="37.8">2</text>
<text x="264.7" y="37.8">1</text>
<text x="62.8" y="42.9">5</text>
<text x="88.2" y="42.9">9</text>
<text x="155.5" y="42.9">5</text>
<text x="180.9" y="42.9">9</text>
</g>
<g font-size="1.4" fill="#840000">
<text x="72.3" y="32.7">TPS56637</text>
<text x="165" y="32.7">TPS56637</text>
</g>
</svg>
